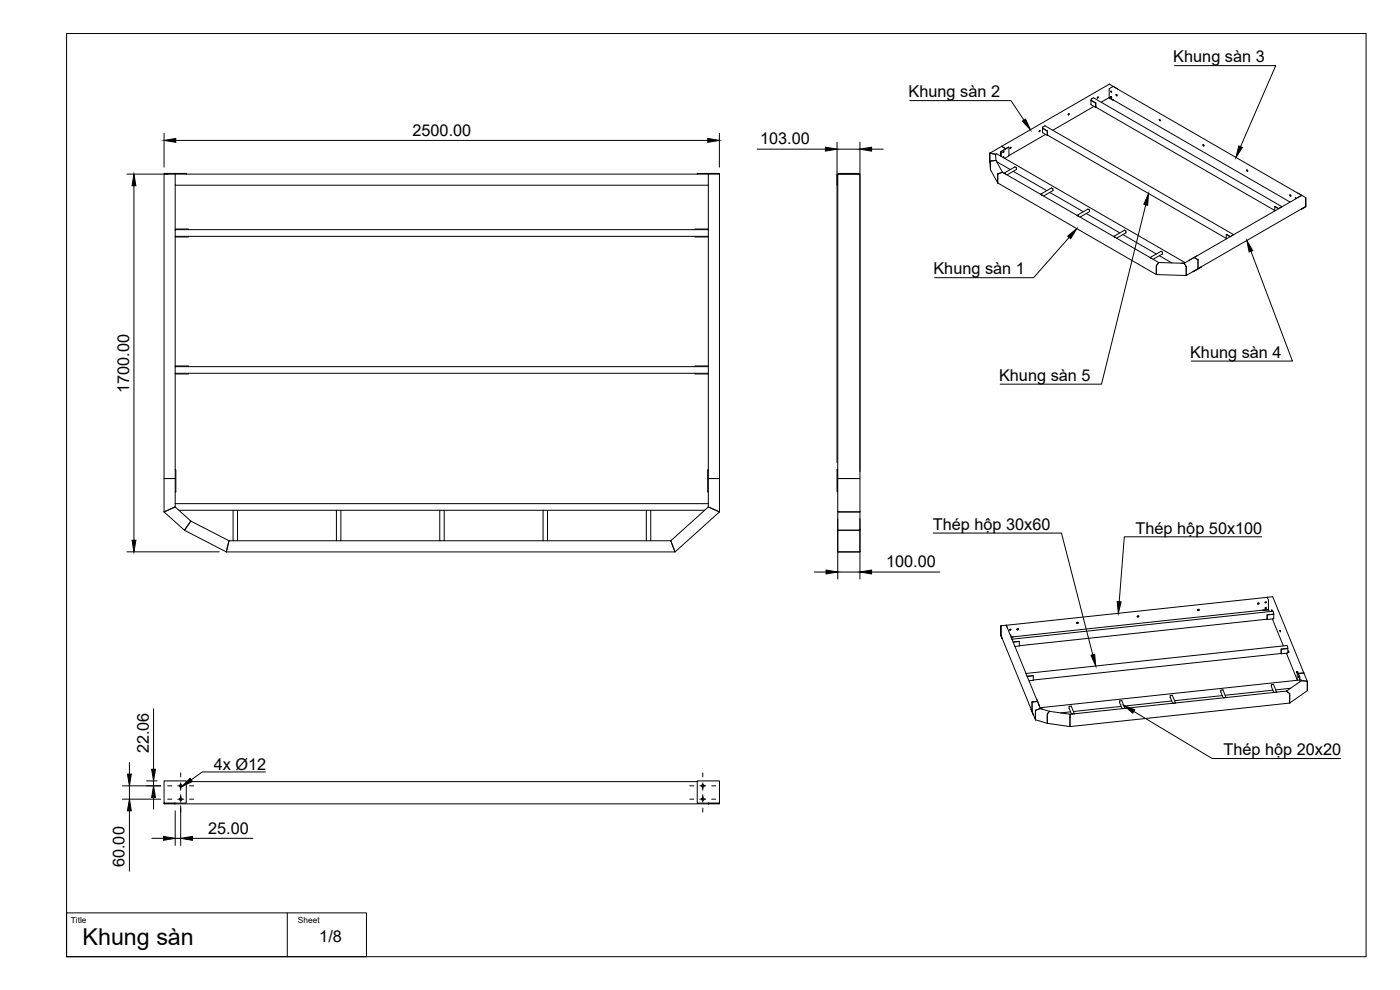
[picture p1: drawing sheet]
<svg xmlns="http://www.w3.org/2000/svg" width="420mm" height="297mm" viewBox="0 0 420 297" stroke-linecap="round" stroke-linejoin="round" font-family="sans-serif">
<!-- layer: Visible -->
<g fill="none" stroke="#000" stroke-width=".3">
<path d="M312 39.1l.2 .1-.3 .3zM312.1 39.1l-.2 .4M312.9 38.5l1.4 .8M313.6 37.7l-.6 .4-.1 .4M313.6 37.7l56.6 32.7M313.7 37.7h-.1M314.3 39.3l.1 1.3M320.7 34.1l.2 .1-.3 .3zM320.8 34.1l-.2 .4M327.4 31.3l1.4 .9M327.4 31.3l.1-1.2 1.4 .8v1.2M327.4 30.1l1.4 .9"/>
<path d="M328.1 29.3l-.6 .4v.4M328.2 29.3l56.5 32.7M328.2 29.3h-.1M328.3 31.9l-12.3 7.2M328.8 32.1l53.8 31M328.9 30.9l-.1 1.2M329.5 29.1l.1 .1-.3 .3zM329.5 29.1l-.2 .3M332.8 29.3l1.3 .8M332.9 29.3l54.3 31.3M332.9 29.3l-2.4 1.4M332.9 29.3h.1"/>
<path d="M332.9 25.2v.1M332.9 25.3l-32.3 18.6M332.9 26.6l1.1-.7 1.3 .8M332.9 25.3l57.7 33.3M332.9 26.6v2.7M333.4 29l.2 .3zM333.4 27.3l.2 .4zM333.4 28.9l.2 .4M333.4 27.3l.2 .4M333.4 29h.1M334.1 30h.1M335 28.3l.2 .5z"/>
<path d="M335 28.3l.3 .4M348 35.8l.2 .5zM348 35.8l.2 .4M49.2 52.2v-.2h6.7v.2M52.6 52.2h-3.4v91.4h3.4v-31.6M52.6 55.6v13.3M209.3 52.2v-.2h6.6v.2M212.6 52.2v3.4M212.6 52.2h-160v3.4h160M212.6 52.2h3.3M212.6 55.6v13.3M215.9 52.2v91.4h-3.3v-31.6"/>
<path d="M251.3 52.2l.3-.2h6.3v.2l-6.4 .1-.1 3.3h-.2zM251.4 55.6v85.3M251.5 52.2h6.6v91.4h-6.6M297.1 46v2.6M297.1 46l1.7 .3M297.1 48.6h.1M297.3 48.4v2.6l2.1 3.9M297.3 48.4v2.6l-.2-2.4M298.8 46.4l.3-.3 56.6 32.7-.4 .2M298.8 46.4l.1 1.8M298.8 46.3v.4M298.8 46.7v.1"/>
<path d="M298.9 48.2l2 3.5M298.9 48.2l-1.6 .2M299.1 48.5l4.1 2.4M299.3 48.7h-.1M299.4 52.2v2.7M299.4 54.9l47.6 27.5M299.5 52.2h-.1M300.4 46.8v-1.3v1.4M300.4 45.5l2.4-1.4v2.6M300.6 43.9h.1M300.6 43.9l-3.5 2.1M300.6 43.9l1.2 .7"/>
<path d="M300.8 51.7l-1.3 .5M300.8 51.7h.1M300.9 51.7l46.8 27.1M301 45.7l.2-.3-.2 .3M301 47.2l.2-.2v.3M301.1 45.4l.2 .1-.3 .3zM301.2 47l-.1 .3M301.3 52l.5 .2M301.8 44.6h.1M302.7 46.8l-1.2 .7M302.8 44.1l-2.4 1.4M302.8 46.7v.1"/>
<path d="M303.3 44.2l.1 .1-.2 .3zM303.4 44.2l-.2 .3M304.1 51.4l10.1 5.8M304.6 50.1l-3.2 1.8M304.6 50.1h.1M304.6 50.1l.4 .3M305 50.9l-2.8 1.6M305 50.4v.4M305 50.8v.1M313.8 40.3l-11 6.4M314.3 40.6l-1.4-.8v-1.3l1.4 .8v1.2l53.7 31M314.4 40.6h.1"/>
<path d="M315 57.7l10.1 5.8M315.5 56.4l-3.2 1.9 .5 .3M315.5 56.4h.1M315.6 56.4l.4 .3v.5M316 57.2l-2.8 1.6M316 57.2h.1M361.1 43.4l.2 .4zM361.1 43.4l.2 .4M374.2 51l.2 .4zM374.2 51l.2 .4M387.2 58.5l.2 .4zM387.2 58.4l.2 .4"/>
<path d="M388.8 59.3l.1 .3M389 59.6l-.2-.3 .1 .3M389.5 58l1.2 .6M390.6 58.6l-1.1 .6M390.6 58.6h.1M390.7 58.6h.1M390.7 58.6l-32.3 18.7M390.7 58.6l1.2 .7M391.8 59.2v.1M391.8 59.4v2.7M391.8 59.3v2.6M52.6 68.9h160v2h-160z"/>
<path d="M52.6 68.7h4v.2M52.6 70.9v39.1M56.6 70.9v.2h-4M208.6 70.9v.2h4M212.6 68.7h-4v.2M212.6 70.9v39.1M323.3 64.7l.4 .2M323.7 64.8v.1M326 64.1l10.1 5.8M326.5 62.7l-3.2 1.9M326.5 62.7h.1M326.5 62.7l.5 .3v.5l-2.9 1.6"/>
<path d="M334.2 71l.4 .2M334.3 70.9h-.1M334.7 71.2h.1M337 70.4l10 5.8M337.5 69.1h.1M337.9 69.3l-.4-.2-3.3 1.8M337.9 69.3v.1M337.9 69.4v.4M337.9 69.9l-2.8 1.6M337.9 69.8h.1M345.2 77.3l.4 .2M345.2 77.3h.1"/>
<path d="M345.6 77.5h.1M347 79.7v2.7M347.7 78.8l-.7 .9M347.7 78.8l7.6 .2M347.8 78.8h-.1M347.9 76.7l3.8 2.2M348.4 75.4l-3.2 1.9M348.4 75.4h.1M348.4 75.4l.5 .3v.5M348.9 76.2l-2.8 1.6M348.9 76.2h.1M354.7 79h.6"/>
<path d="M354.7 79h-.1M355.4 79h.1M355.4 79l.6 1v2.7M358.4 77.3h.1M358.4 77.3l-3.1 1.7M358.4 77.3l1.1 .7v2.6M359.2 76.8l-2.3 1.3M368 70.4l1.2 .6M369.2 71l-1.2-.6 .1 1.2M370.2 70.4l-.7 .4M370.2 70.4h.1M382.6 62l1.1 .6"/>
<path d="M382.6 63.2v.1M383.8 62.6l-1.2-.7v1.3M384.1 62.4h.1M384.7 62l-.6 .4M384.7 62h.1M390.6 62.7l.1 .1M391.8 62.1l-1.3 .6M391.8 62l-1.1 .7M391.8 62l-32.3 18.6M391.8 61.9v.1M347 82.4h.1M347 82.4l9 .3"/>
<path d="M358 81.5l2.5-1.4-2.4 1.4M359.5 80.6l-3.5 2.1M360.4 80.1h.1M52.6 109.8h4v.2M52.6 112h160M56.6 112v.2h-4M208.6 112v.2h4M212.6 110v2M212.6 110h-160v2M212.6 109.8h-4v.2M52.6 152.1l-3.4 1.5M52.6 151.1v-7.5h-3.4v10"/>
<path d="M52.6 151.1v1M52.6 152.1l1.1 1h16.3M52.6 140.9h.2v6.7h-.2M52.6 151.1h160M53.7 153.1l3.6 3.2-1.9 2.8-6.2-5.5M70 153.1h1.3v9.1h-1.3zM71.3 153.1h29.7M101 153.1h1.3v9.1h-1.3zM102.3 153.1h29.7M132 153.1h1.3v9.1h-1.3zM133.3 153.1h29.7M163 153.1h1.3v9.1h-1.3z"/>
<path d="M164.3 153.1h29.7M194 153.1h1.3v9.1h-1.3zM195.3 153.1h16.2M211.5 153.1l-10.2 9.1 1.3 3.4 13.3-12M212.6 152.1l3.3 1.5M212.6 151.1v-7.5h3.3v10M212.6 152.1l-1.1 1M212.6 151.1v1M212.6 140.9h-.2v6.7h.2M251.2 140.9h.2v6.7h-.2zM251.4 153.5h6.7M251.4 143.6h.1"/>
<path d="M251.4 159h6.7M251.4 147.6l.1 18h6.6v-12.1M251.5 143.6h6.6v9.9M68.7 162.2l-.8 3.4M68.7 162.2l-11.4-5.9-1.9 2.8 12.5 6.5M68.7 162.2h1.3M71.3 162.2h29.7M102.3 162.2h29.7M133.3 162.2h29.7M164.3 162.2h29.7M195.3 162.2h6l1.3 3.4h-134.7M380.4 179.2l1.6-.1 9.3 22.8"/>
<path d="M300.4 187.8h.1M300.4 187.8v2.8l10.3 25.3M300.4 190.8l.3 .7M300.4 190.8v-3v2.8l.3 .9M300.5 187.8h-.1M300.7 191.5h.1M301.9 187.6l-1.5 .2M302 187.6h.1M302 187.6l.3 .9M302 187.6l9.4 22.9M303 188.8l.4 .1-.2 .2zM303.2 190.5l.1 .3"/>
<path d="M303.4 190.5l-.1 .2M303.4 188.8l-.4 .2M304 192.6l1.9-.2v1.3M305.3 188.7l.3-.1v.3l-.3 .1zM305.7 188.7l-.2 .2h-.3M305.9 192.5l-1.8 .2M305.9 193.7l-1.3 .3M323.2 186.8l.3-.1v.3h-.3zM323.6 186.8l-.2 .2-.2-.1M341.4 184.8h.3v.3h-.3zM341.7 184.8l-.1 .3-.3-.1M359.5 182.9l.3-.1v.3l-.3 .1z"/>
<path d="M359.9 182.9l-.2 .2h-.3M377.5 181l.3-.1v.3h-.3zM377.8 181l-.1 .2-.3-.1M379 183.1h.1M379.7 180.6l.4 .1-.2 .2zM379.7 182.3l.4 .1-.2 .2zM380.1 180.6l-.4 .2M380.1 182.4l-.4 .1M380.3 185.9l-74.4 7.8M380.3 184.5v1.3M380.7 182.9v-2.8l-.4-.9-78.3 8.4M380.7 182.9l-77.2 8.3"/>
<path d="M380.7 182.9l.3 .6M380.7 182.9l-1.6 .2M380.7 183l-1.6 .2M381.7 182.9v.5zM381.7 183v.3M381.8 185.7l3.3 8.1M382.2 184.2l-.1-.8-78.4 8.4 .2 .5M382.2 184.2l.1 1.5-2 .2M382.2 184.2l-1.9 .3v1.2M382.3 184.3l-2 .2M384.2 189.1v.5zM384.2 189.2v.3"/>
<path d="M384.5 196.1h.1M384.5 196.1l-74.4 7.9M386.1 196l3.2 8M386.5 194.5l-.3-.8-78.3 8.4 .2 .5M386.5 194.5v1.4M386.5 194.5l-2 .2v1.3M386.5 194.6l-2 .1v1.4M386.5 195.8l-2 .3M386.7 195.3l.1 .5zM386.8 195.4v.3M308.3 202.9l1.8-.2v1.3M309.5 212.8l.7 1.8z"/>
<path d="M309.5 212.8h.1M309.7 213.4h.1M310.1 202.8l-1.8 .2M310.1 204l-1.3 .3M310.7 213.2v2.7M310.8 215.9l3.5 1.1 6.8 1M311.1 209.9l.8 1.6M311.4 210.5l.8 2.1M311.4 210.5l-1.6 .1-.1 2.8M311.8 211.5l.1 .2M312.1 212.4l.1 .2M312.2 212.6l-1.4 .6"/>
<path d="M312.2 212.6l2.8 .8M312.2 212.6h.1M312.2 212.6l.7 .2M314.3 214.3v2.7M314.4 214.1l-.1 .1M314.9 213.4l-.6 .8M315 213.4l6.2 .9M315 213.4h-.1M320.8 212v.5l.8 1.8M320.9 212.5h.1M320.9 211.9v.1M321.2 214.3l-.1 3.7"/>
<path d="M321.2 214.3h.1M321.3 213.6l-3 .3M321.5 211.9h-.6M321.5 211.9h.1M321.5 211.9l.9 2.3M322.4 214.2h-.6M336 210.3v.5M336 210.8l.8 1.8M336 210.8h.1M336.1 210.3h-.1M336.5 211.9l-14.3 1.6M336.6 210.2l-.5 .1"/>
<path d="M336.6 210.2h.1M336.7 210.3l.9 2.3h-.6M351.2 209.2h.1M351.2 208.7l.7-.1 .9 2.3M351.3 208.7l-.1 .5 .7 1.8M351.7 210.3l-14.4 1.6M352.2 211h.1M352.7 210.9l-.5 .1M352.8 210.9h.1M366.4 207.6l.7 1.8M366.4 207.6h.1M366.8 208.7l-14.3 1.5"/>
<path d="M367 207l-.6 .1v.5M367 207h.1M367 207l1 2.3M367.4 209.3l-.1 .1M368 209.3h-.6M381.6 206l.7 1.8M381.6 206h.1M382 207.1l-14.3 1.5M382.2 205.4h-.6v.6M382.2 205.4h.1M382.2 205.4l1 2.3h-.7M386.1 207.4l-64.9 6.9"/>
<path d="M386.1 207.3h.1M386.1 207.4l.9 .7v2.9M387.3 206.5l-4.4 .5M389.2 201.5l.1 .4zM389.3 201.6v.3M389.3 201.5l.7 1.7M389.8 203v.4zM390.1 204l-.1-.8v.8M390.1 203.2l-.8-1.7v2.6M390.6 204.2l-.4 .3M390.6 204.2l-.1-.2-78.4 8.4M390.6 204.2l-4.5 3.2"/>
<path d="M390.6 204.2l1.7 .2M390.6 204.2h.1M391.2 201.9l-1.5 .3M391.3 201.9h.1M391.3 201.9l1 2.6v2.7M392.3 204.4l.1 .1M392.3 207.2l-5.3 3.8-65.9 7M392.4 207.2h-.1M49.2 234.3h6.7v6.7h-6.7zM55.9 234.5h153.4M209.3 234.3h6.6v6.7h-6.6zM49.2 241l.2 .2h3.2"/>
<path d="M49.4 241h3M52.4 241.2l.2-.2v.2h160M212.6 241.1v.1M212.6 241l.1 .2M212.7 241h3.1M215.9 241l-.1 .2h-3.2"/>
<circle cx="54.2" cy="239.8" r=".39"/>
<circle cx="54.2" cy="235.8" r=".39"/>
<circle cx="210.9" cy="239.8" r=".39"/>
<circle cx="210.9" cy="235.8" r=".39"/>
</g>
<!-- layer: Visible Narrow -->
<path d="M328.9 32.1h.1M314.3 40.5h.1M314.4 40.5v.1M391.8 61.9v.1M300.4 190.6h.1M380.3 185.7v.1M384.5 196v.1" fill="none" stroke="#000" stroke-width=".3"/>
<!-- layer: BORDER -->
<path d="M20 10.1h390v276.9h-390z" fill="none" stroke="#000" stroke-width=".3"/>
<!-- layer: Smart Centers -->
<g fill="none" stroke="#000" stroke-width=".3">
<path d="M50.3 239.8h1.3M50.3 235.8h1.3M53.3 239.8h1.8M53.3 235.8h1.8M54.2 231.9v1.2M54.2 234.9v2.2M54.2 238.4v2.3M56.9 239.8h1.2M56.9 235.8h1.2M207 239.8h1.2M207 235.8h1.2M210 239.8h1.8"/>
<path d="M210 235.8h1.8M210.9 231.9v1.2M210.9 234.9v2.2M210.9 238.4v2.3M213.6 239.8h1.2M213.6 235.8h1.2M54.2 242.5v1.2M210.9 242.5v1.2"/>
</g>
<!-- layer: FD_Dimensions -->
<g fill="none" stroke="#000" stroke-width=".3">
<path d="M38.1 52.2h12.4M40.2 55.7v106.4M49.2 40v10.2M52.7 42.1h159.7M215.9 40v10.2M227.2 44.8h20.5M251.2 42.7v96.1M251.2 44.8h6.9M258.1 42.7v98.8M261.6 44.8h3.5M251.4 155.6v18.1M258.1 155.6v18.1"/>
<path d="M38.1 165.6h27.7M244.4 171.6h3.5M251.4 171.6h6.7M261.6 171.6h20.5M46.1 212.6v18.2M36.7 235.8h11.5M36.7 239.8h11.5M38.8 228.8v3.5M38.8 235.8v4M44 234.3h3.1M46.1 234.3v1.5M46.1 239.3v3.5"/>
<path d="M38.8 243.3v18.1M45.6 251.5h3.5M52.6 243.3v10.3M52.6 251.5h1.6M54.2 241.8v11.8M57.7 251.5h18.2"/>
</g>
<g fill="#000" stroke="#000" stroke-width=".3">
<path d="M40.2 52.2l.6 3.5h-1.2zM49.2 42.1l3.5-.6v1.2zM212.4 41.5l3.5 .6-3.5 .6zM247.7 44.2l3.5 .6-3.5 .5zM258.1 44.8l3.5-.6v1.1zM39.6 162.1h1.2l-.6 3.5zM247.9 171l3.5 .6-3.5 .6zM258.1 171.6l3.5-.6v1.2zM38.2 232.3h1.2l-.6 3.5zM46.1 235.8l.6 3.5h-1.2zM45.5 230.8h1.2l-.6 3.5zM38.8 239.8l.6 3.5h-1.2z"/>
<path d="M49.1 251l3.5 .5-3.5 .6zM54.2 251.5l3.5-.5v1.1z"/>
</g>
<!-- layer: Leaders -->
<path d="M306.8 36.4l1-.7 1.4 3.2zM371.8 43.8l1.1 .4-2 3zM320.4 70.8l2.8-2.2-1.9 3zM344.7 58.1l-.3 3.5-1.1-.3zM374.2 72.1l1.8 3.1-1.1 .4zM327.4 196.6l1.1-.3 .3 3.5zM335.3 180.5l1.2 .1-.9 3.4zM337.2 211.7l3.4 1.3-.6 1zM54.5 236l2.6-2.5 .6 1z" fill="#000" stroke="#000" stroke-width=".3"/>
<path d="M352.5 19.7h30.4l-10.6 24.3M273 30.2h30.4l3.9 5.8M320.9 71.2l-10.7 12.1h-29.7M343.9 61.5l-13.3 53.8h-30.4M375.4 75.4l12.5 32.9h-30.4M280.1 159.9h38.5l9.4 36.6M378.6 161.1h-41.2l-1.5 19.4M340.3 213.5l23.5 14.1h38.5M79.7 231.6h-19l-3.3 2.4" fill="none" stroke="#000" stroke-width=".3"/>
<!-- layer: TITLEBLOCK -->
<path d="M20 273.9h90v13.1h-90zM86.2 273.9v13.1" fill="none" stroke="#000" stroke-width=".3"/>
<text font-size="7" x="24.8" y="283.6">Khung sàn</text>
<g font-size="4.9">
<text x="352.1" y="18.7">Khung sàn 3</text>
<text x="272.7" y="29.2">Khung sàn 2</text>
<text x="123.8" y="40.7">2500.00</text>
<text x="228.1" y="43.3">103.00</text>
<text x="280.1" y="82.3">Khung sàn 1</text>
<text x="357.2" y="107.3">Khung sàn 4</text>
<text x="38.7" y="117.9" transform="rotate(-90 38.7 117.9)">1700.00</text>
<text x="299.8" y="114.2">Khung sàn 5</text>
<text x="280" y="159">Thép hộp 30x60</text>
<text x="340.8" y="160.1">Thép hộp 50x100</text>
<text x="265.9" y="170.2">100.00</text>
<text x="44.6" y="226" transform="rotate(-90 44.6 226)">22.06</text>
<text x="367.2" y="226.6">Thép hộp 20x20</text>
<text x="64.1" y="230.9">4x Ø12</text>
<text x="62.5" y="250.1">25.00</text>
<text x="37.4" y="260.2" transform="rotate(-90 37.4 260.2)">60.00</text>
<text x="95.8" y="282.6">1/8</text>
</g>
<g font-size="2.5">
<text x="21.3" y="276.9">Title</text>
<text x="89.4" y="276.9">Sheet</text>
</g>
</svg>
